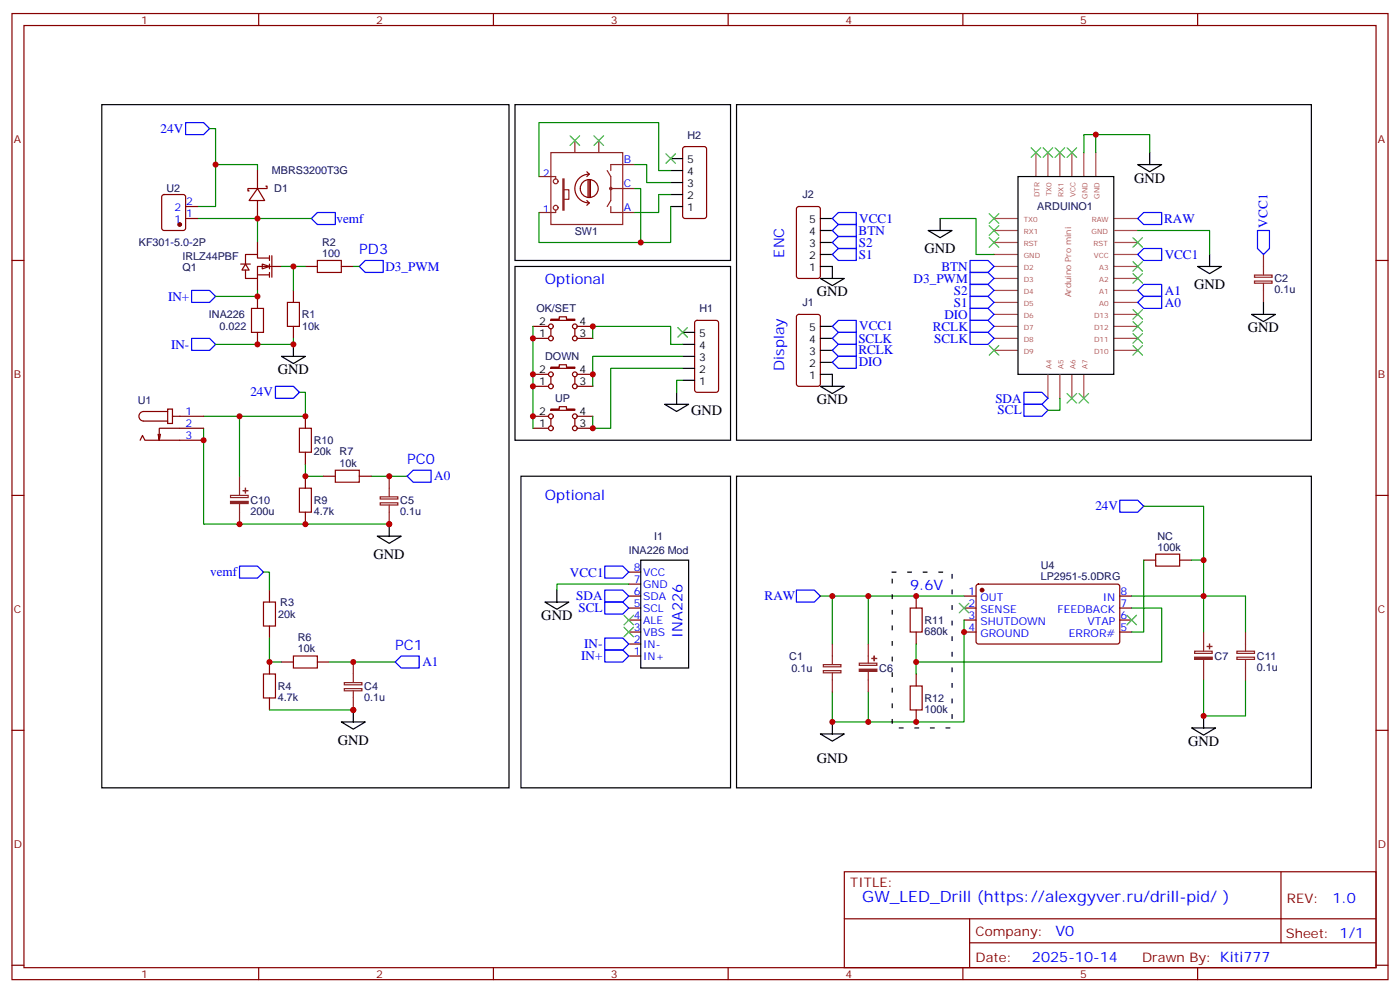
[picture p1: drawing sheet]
<svg xmlns="http://www.w3.org/2000/svg" width="412mm" height="292mm" viewBox="0 0 412 292" stroke-linecap="round" stroke-linejoin="round" font-family="sans-serif">
<g fill="none" stroke="#870000" stroke-width=".35">
<path d="M3.5 4h405.4v284.3h-405.4zM7.1 7.5h398.2v277.3h-398.2zM76.2 4v3.5M145.3 4v3.5M214.5 4v3.5M283.6 4v3.5M352.8 4v3.5M75.8 55.5l2.2 3.5h-4.6zM75.8 50.2v5.3M75.8 59v5.3M78.3 54.8h.4v.7h-5.7v.7h.4M3.5 76.7h3.6"/>
<path d="M90 78.4h3.5M100.5 78.4h3.6M234.8 61l.5-.2h5.6l.7 .4 .1 20-.5 .7-5.9 .1-.6-.5-.1-20zM405.3 76.7h3.6M86.4 85.5v3.5M86.4 96.1v3.5M234.8 92.7l.5-.2h5.6l.7 .5 .1 20-.5 .6-5.9 .1-.6-.5-.1-20zM41.3 129.6l.7-1.4 .7 1.4h17.3M47.3 127.8l-.4 1.8M49.4 120.4h1.4v4.2h-1.4zM49.4 121.1h-7.1a1.41 1.41 0 0 0-1.4 1.4 1.41 1.41 0 0 0 1.4 1.4h7.1M50.8 122.5h9.2"/>
<path d="M60 126h-13.1v3.6l-.3-1.8M90 122.5v3.5M90 133.1v3.5M3.5 145.8h3.6M90 140.2v3.5M90 150.7v3.6M95.2 140.2h3.6M105.8 140.2h3.6M405.3 145.8h3.6M79.4 173.7v3.5M269.9 175.4v3.6M284 175.4h3.5"/>
<path d="M284 179h3.5M287.7 172.1l.5-.2 41.2 .1 .4 .6v16.5l-.7 .4h-41.2l-.4-.7v-16.2zM329.8 175.4h3.6M329.8 179h3.6M336.9 164.9h3.5M347.5 164.9h3.5M79.4 184.3v3.5M79.4 194.8v3.6M82.9 194.8h3.5M93.5 194.8h3.5M269.9 186v3.5M269.9 198.4v3.5"/>
<path d="M284 182.5h3.5M284 186h3.5M329.8 182.5h3.6M329.8 186h3.6M3.5 214.9h3.6M79.4 205.4v3.6M269.9 209v3.5M405.3 214.9h3.6M248.7 256.6h156.6v28.2h-156.6zM377.3 256.6v20.9M248.7 270.4h156.5M285.6 277.5h119.6"/>
<path d="M285.6 270.4v14.1M3.5 284.1h3.6M76.2 284.8v3.5M145.3 284.8v3.5M214.5 284.8v3.5M283.6 284.8v3.5M352.8 284.8v3.5M405.3 284.1h3.6"/>
</g>
<path d="M93.5 76.7h7v3.5h-7zM84.7 89h3.5v7.1h-3.5zM88.2 126h3.5v7.1h-3.5zM98.8 138.4h7v3.5h-7zM88.2 143.7h3.5v7h-3.5zM77.6 177.2h3.5v7.1h-3.5zM268.1 179h3.5v7h-3.5zM340.4 163.1h7.1v3.5h-7.1zM77.6 198.4h3.5v7h-3.5zM86.4 193.1h7.1v3.5h-7.1zM268.1 201.9h3.5v7.1h-3.5z" fill="none" stroke="#a10000" stroke-width=".35"/>
<g fill="none" stroke="#8c2424" stroke-width=".35">
<path d="M67.9 145.8h5.2v.6h-5.2zM70.6 140.2v5.6M70.6 148.3v6M112 146.2h5.2v.7h-5.2zM112 148h5.2v.6h-5.2zM114.7 140.2v6M114.7 148.6v5.7M104.1 194.8v6M253.1 195.2h5.2v.6h-5.2zM255.8 189.5v5.7M255.8 197.7v6M351.9 191.7h5.2v.6h-5.2z"/>
<path d="M354.5 186v5.7M354.5 194.1v6M364.3 193.4h5.2v.7h-5.2zM364.3 191.7h5.2v.6h-5.2zM366.9 186v5.7M366.9 194.1v6M101.4 200.9h5.2v.6h-5.2zM101.4 202.7h5.2v.6h-5.2zM104.1 203.3v5.7"/>
</g>
<g fill="#8c2424" stroke="#8c2424" stroke-width=".35">
<path d="M67.9 147.6h5.2v.6h-5.2z"/>
<path d="M71.6 144.4h1.4z"/>
<path d="M72.3 143.7v1.4z"/>
<path d="M257.5 193.1v1.4z"/>
<path d="M256.8 193.8h1.4z"/>
<path d="M253.1 197h5.2v.6h-5.2z"/>
<path d="M356.3 189.5v1.5z"/>
<path d="M355.6 190.3h1.4z"/>
<path d="M351.9 193.4h5.2v.7h-5.2z"/>
</g>
<g fill="none" stroke="#008700" stroke-width=".35">
<path d="M61.7 37.9h1.8v22.9h-5.3M322.8 39.6v5.3M63.5 48.4h12.3v1.8M319.3 44.9v-5.3h19.4v5.3M58.2 64.3h17.6v7.1M75.8 64.3h15.9M90 78.4h-3.6v7.1M104.1 78.4h1.7M276.9 64.3h10.6v10.6h5.3M335.1 67.8h21.2v7.1M88.2 115.5h1.8v7h-19.4v17.7M60 126v28.3h54.7"/>
<path d="M60 122.5h10.6M90 136.6v3.6h5.2M109.4 140.2h10.5M336.9 149h17.6v26.4h-21.1M77.6 168.4h1.8v5.3M241.7 175.4h42.3M245.2 175.4v14.1M255.8 175.4v14.1M333.4 179h8.8v15.8h-72.3M336.9 164.9v21.1h-3.5M351 164.9h3.5M79.4 187.8v7h3.5"/>
<path d="M97 194.8h19.4M269.9 189.5v8.9M284 182.5v30h-28.2M354.5 186v-10.6h12.4v10.6M79.4 209h24.7M245.2 203.7v8.8h10.6v-8.8M354.5 200.1v10.6h12.4v-10.6"/>
</g>
<g fill="none" stroke="#000" stroke-width=".35">
<path d="M30 30.8h119.9v201.1h-119.9zM217 30.8h169.3v98.8h-169.3zM299.9 52h28.2v58.2h-28.2zM335.1 48.4h7.1l-3.5 2.2zM338.7 44.9v3.5M241.7 78.4h3.5v3.6M241.7 74.9h3.5M241.7 71.4h3.5M241.7 67.8h3.5M241.7 64.3h3.5M273.4 67.8h7.1l-3.6 2.2zM276.9 64.3v3.5"/>
<path d="M352.8 78.4h7l-3.5 2.1zM356.3 74.9v3.5M241.7 82h7l-3.5 2.1zM241.7 99.6h3.5M241.7 96.1h3.5M82.9 104.9h7.1l-3.6 2.1zM86.4 101.4v3.5M241.7 113.7h7l-3.5 2.1zM241.7 110.2h3.5v3.5M241.7 106.6h3.5M241.7 103.1h3.5M111.1 157.8h7.1l-3.5 2.1z"/>
<path d="M114.7 154.3v3.5M217 140.2h169.3v91.7h-169.3zM100.5 212.5h7.1l-3.5 2.1zM104.1 209v3.5M241.7 216h7l-3.5 2.1zM245.2 212.5v3.5M351 214.2h7.1l-3.6 2.2zM354.5 210.7v3.5"/>
</g>
<g fill="none" stroke="#00f" stroke-width=".35">
<path d="M54.7 36.1h5.3l1.7 1.8-1.7 1.7h-5.3zM91.7 64.3l1.8-1.8h5.3v3.6h-5.3zM105.8 78.4l1.8-1.7h5.3v3.5h-5.3zM245.2 64.3l1.7-1.8h5.3v3.6h-5.3zM245.2 67.8l1.7-1.7h5.3v3.5h-5.3zM245.2 71.4l1.7-1.8h5.3v3.5h-5.3zM245.2 74.9l1.7-1.8h5.3v3.6h-5.3zM285.8 76.7h5.2l1.8 1.7-1.8 1.8h-5.2zM335.1 64.3l1.8-1.8h5.3v3.6h-5.3zM335.1 74.9l1.8-1.8h5.3v3.6h-5.3zM245.2 96.1l1.7-1.8h5.3v3.5h-5.3zM245.2 99.6l1.7-1.8h5.3v3.6h-5.3z"/>
<path d="M285.8 80.2h5.2l1.8 1.8-1.8 1.7h-5.2zM285.8 87.2h5.2l1.8 1.8-1.8 1.8h-5.2zM285.8 83.7h5.2l1.8 1.8-1.8 1.7h-5.2zM285.8 90.8h5.2l1.8 1.7-1.8 1.8h-5.2zM285.8 94.3h5.2l1.8 1.8-1.8 1.7h-5.2zM285.8 97.8h5.2l1.8 1.8-1.8 1.8h-5.2zM335.1 89l1.8-1.8h5.3v3.6h-5.3zM335.1 85.5l1.8-1.8h5.3v3.5h-5.3zM81.1 113.7h5.3l1.8 1.8-1.8 1.7h-5.3zM245.2 103.1l1.7-1.7h5.3v3.5h-5.3zM245.2 106.6l1.7-1.7h5.3v3.5h-5.3zM119.9 140.2l1.8-1.8h5.3v3.5h-5.3z"/>
<path d="M329.8 147.2h5.3l1.8 1.8-1.8 1.7h-5.3zM70.6 166.6h5.2l1.8 1.8-1.8 1.7h-5.2zM234.6 173.7h5.3l1.8 1.7-1.8 1.8h-5.3zM118.2 193.1h5.3v3.5h-5.3l-1.8-1.8z"/>
</g>
<circle cx="289.3" cy="173.7" r=".53" fill="#870000" stroke="#870000" stroke-width=".35"/>
<g fill="none" stroke="#3c3" stroke-width=".35">
<path d="M303.7 43.5l2.9 2.8M306.6 43.5l-2.9 2.8M307.3 43.5l2.8 2.8M310.1 43.5l-2.8 2.8M310.8 43.5l2.8 2.8M313.6 43.5l-2.8 2.8M314.3 43.5l2.8 2.8M317.1 43.5l-2.8 2.8M291.4 62.9l2.8 2.8M291.4 66.4l2.8 2.9M291.4 70l2.8 2.8M294.2 62.9l-2.8 2.8"/>
<path d="M294.2 66.4l-2.8 2.9M294.2 70l-2.8 2.8M333.7 77l2.8 2.8M333.7 70l2.8 2.8M336.5 77l-2.8 2.8M336.5 70l-2.8 2.8M333.7 98.2l2.8 2.8M333.7 94.7l2.8 2.8M333.7 91.1l2.8 2.8M333.7 80.5l2.8 2.9M336.5 98.2l-2.8 2.8M336.5 94.7l-2.8 2.8"/>
<path d="M336.5 91.1l-2.8 2.8M336.5 80.5l-2.8 2.9M291.4 101.7l2.8 2.8M294.2 101.7l-2.8 2.8M314.3 115.8l2.8 2.8M317.1 115.8l-2.8 2.8M317.9 115.8l2.8 2.8M320.7 115.8l-2.8 2.8M333.7 101.7l2.8 2.8M336.5 101.7l-2.8 2.8M282.6 177.6l2.8 2.8M285.4 177.6l-2.8 2.8"/>
<path d="M332 181.1l2.8 2.8M334.8 181.1l-2.8 2.8"/>
</g>
<g fill="none" stroke="#a64a4a" stroke-width=".35">
<path d="M305.2 44.9v7M308.7 44.9v7M312.2 44.9v7M315.7 44.9v7M319.3 44.9v7M322.8 44.9v7M292.8 78.4h6.9M292.8 74.9h6.9M292.8 64.3h6.9M292.8 71.4h6.9M292.8 67.8h6.9M328.2 78.4h6.9"/>
<path d="M328.2 74.9h6.9M328.2 64.3h6.9M328.2 71.4h6.9M328.2 67.8h6.9M292.8 89h6.9M292.8 85.5h6.9M292.8 82h6.9M292.8 92.5h6.9M292.8 96.1h6.9M292.8 99.6h6.9M328.2 89h6.9M328.2 85.5h6.9"/>
<path d="M328.2 82h6.9M328.2 92.5h6.9M328.2 96.1h6.9M328.2 99.6h6.9M292.8 103.1h6.9M308.7 110.3v6.9M312.2 110.3v6.9M315.7 110.3v6.9M319.3 110.3v6.9M328.2 103.1h6.9"/>
</g>
<path d="M262.8 168.4h17.7v45.8h-17.7z" fill="none" stroke="#000" stroke-width=".35" stroke-dasharray="1.1 3.5"/>
<g fill="#fff" stroke="#870000" stroke-width=".35">
<path d="M77.3 77.7l2.1 .7-2.1 .7z"/>
<path d="M72.3 77.7l1.1 1.8h-2.1z"/>
</g>
<g fill="none" stroke="#870000" stroke-width=".35">
<path d="M47.9 57.5l.4-.2h5.7l.6 .4 .1 9.4-.5 .7h-5.9l-.6-.4-.1-9.4zM201.3 43.4l.5-.3h5.6l.7 .5v20l-.4 .7h-5.9l-.7-.5v-19.9zM54.7 64.3h3.5M54.7 60.8h3.5M70.9 77.7h2.8M75.8 71.4v3.5M79.4 76h-3.6v-1.1h-3.5v2.8M79.4 75.2v1.5M79.4 77.7v1.4M80.1 75.2v6.4M82.9 78.4h-7.1v3.6h-3.5v-2.5M75.8 80.9h3.6"/>
<path d="M75.8 82v3.5M75.8 87.2v3.6M75.8 97.8v3.6M79.4 80.2v1.4M157 99.6h4.6M157 96.1h4.6M162.3 93.9h2.4v-.7h2.2v.7h2.4v.4h-7zM162.3 96.8v2.1M169.3 96.8v2.1M170 99.6h4.6M170 96.1h4.6M204.8 94.5l.5-.2h5.7l.6 .4 .1 20.1-.5 .6-5.9 .1-.6-.5-.1-20z"/>
<path d="M157 113.7h4.6M157 110.2h4.6M162.3 108.1h2.4v-.7h2.2v.7h2.4v.3h-7zM162.3 110.9v2.1M169.3 110.9v2.1M170 113.7h4.6M170 110.2h4.6M157 126h4.6M157 122.5h4.6M162.3 120.4h2.4v-.7h2.2v.7h2.4v.4h-7zM162.3 123.2v2.1M169.3 123.2v2.1"/>
<path d="M170 126h4.6M170 122.5h4.6M185.2 168.4h3.5M185.2 171.9h3.5M185.2 175.4h3.5M185.2 179h3.5M185.2 182.5h3.5M185.2 186h3.5M185.2 189.5h3.5M185.2 193.1h3.5"/>
<circle cx="162.3" cy="96.1" r=".71"/>
<circle cx="162.3" cy="99.6" r=".71"/>
<circle cx="169.3" cy="96.1" r=".71"/>
<circle cx="169.3" cy="99.6" r=".71"/>
<circle cx="162.3" cy="110.2" r=".71"/>
<circle cx="162.3" cy="113.7" r=".71"/>
<circle cx="169.3" cy="110.2" r=".71"/>
<circle cx="169.3" cy="113.7" r=".71"/>
<circle cx="162.3" cy="122.5" r=".71"/>
<circle cx="162.3" cy="126" r=".71"/>
<circle cx="169.3" cy="122.5" r=".71"/>
<circle cx="169.3" cy="126" r=".71"/>
</g>
<g fill="none" stroke="#008700" stroke-width=".35">
<path d="M187 48.4h3.5v5.3h7.1M187 55.5h1.7v15.9M197.6 50.2h-3.6v-14.1h-35.3v15.9M197.6 57.3h-3.6v5.2h-7M82.9 78.4h3.5M197.6 60.8v10.6h-38.9v-8.9M75.8 85.5v1.7h-12.3M86.4 99.6v1.8h-22.9M157 96.1v29.9M174.6 99.6v-3.5h23v5.3h3.5M201.1 108.4h-21.2v17.6h-5.3v-3.5M201.1 111.9h-1.8v3.6"/>
<path d="M201.1 104.9h-26.5v8.8M312.2 117.2v3.6h-3.5M185.2 171.9h-21.2v1.8"/>
</g>
<g fill="none" stroke="#8c2424" stroke-width=".35">
<path d="M158.7 52h5v.7M162.3 44.9h21.1v21.2h-21.1zM165.8 52.7h.4v9.1h-.4zM166.2 55.8h1.4v2.9h-1.4M169.3 41.4v3.5M176.4 41.4v3.5M178.9 50.2l1 1.8v7l-1 1.8M179.9 55.5h7.1M187 48.4h-7.1v1.8M163.7 61.8v.7h-5M179.9 60.8v1.7h7.1M372.2 74.9v6"/>
<path d="M369.5 81h5.2v.6h-5.2zM369.5 82.7h5.2v.7h-5.2zM372.2 83.4v5.6M242.5 195.6h5.2v.7h-5.2zM242.5 197.4h5.2v.6h-5.2zM245.2 189.5v6M245.2 198v5.7"/>
<circle cx="163.7" cy="53.4" r=".71"/>
<circle cx="179.9" cy="55.5" r=".35"/>
<circle cx="163.7" cy="61.1" r=".71"/>
</g>
<path d="M370.4 67.8h3.5v5.3l-1.7 1.8-1.8-1.8zM56.4 85.5h5.3l1.8 1.7-1.8 1.8h-5.3zM56.4 99.6h5.3l1.8 1.8-1.8 1.7h-5.3zM301.6 115.5h5.3l1.8 1.7-1.8 1.8h-5.3zM301.6 119h5.3l1.8 1.8-1.8 1.7h-5.3zM178.2 166.6h5.2l1.8 1.8-1.8 1.7h-5.2zM178.2 173.7h5.2l1.8 1.7-1.8 1.8h-5.2zM178.2 177.2h5.2l1.8 1.8-1.8 1.7h-5.2zM178.2 187.8h5.2l1.8 1.7-1.8 1.8h-5.2zM178.2 191.3h5.2l1.8 1.8-1.8 1.7h-5.2z" fill="none" stroke="#00f" stroke-width=".35"/>
<g fill="none" stroke="#000" stroke-width=".35">
<path d="M197.6 57.3h3.5M197.6 53.7h3.5M197.6 50.2h3.5M197.6 46.7h3.5M151.7 78.4h63.5v51.2h-63.5zM197.6 60.8h3.5M201.1 97.8h3.5M368.7 92.5h7l-3.5 2.2zM372.2 89v3.5M195.8 119h7l-3.5 2.1zM199.3 115.5v3.5M201.1 111.9h3.5"/>
<path d="M201.1 108.4h3.5M201.1 104.9h3.5M201.1 101.4h3.5M153.5 140.2h61.7v91.7h-61.7zM160.5 177.2h7.1l-3.6 2.1zM164 173.7v3.5M188.7 164.9h14.1v31.7h-14.1z"/>
</g>
<circle cx="52.9" cy="66.1" r=".53" fill="#870000" stroke="#870000" stroke-width=".35"/>
<path d="M167.9 40l2.8 2.8M170.7 40l-2.8 2.8M175 40l2.8 2.8M177.8 40l-2.8 2.8M196.1 45.3l2.9 2.8M199 45.3l-2.9 2.8M199.7 96.4l2.8 2.8M202.5 96.4l-2.8 2.8M183.8 181.1l2.8 2.8M183.8 184.6l2.8 2.8M186.6 181.1l-2.8 2.8M186.6 184.6l-2.8 2.8" fill="none" stroke="#3c3" stroke-width=".35"/>
<path d="M74.1 90.8h3.5v7h-3.5z" fill="none" stroke="#a10000" stroke-width=".35"/>
<path d="M170.9 55.4a2.65 2.65 0 0 1 3.9-2.3 2.65 2.65 0 0 1 .4 4.5 2.65 2.65 0 0 1-4.2-1.5l-.1-.6M172.9 50.6l.7 .7M172.9 59l.7 .7M173.2 53v5M173.6 51.3a4.2 4.2 0 0 0-4.3 4.2 4.2 4.2 0 0 0 4.3 4.2M173.6 51.3l-.7 .7M173.6 53v5M173.6 59.7l-.7 .7M173.9 53v5" fill="none" stroke="#850000" stroke-width=".35"/>
<g fill="#c00">
<circle cx="79.4" cy="194.8" r=".88"/>
<circle cx="104.1" cy="209" r=".88"/>
<circle cx="114.7" cy="154.3" r=".88"/>
<circle cx="70.6" cy="122.5" r=".88"/>
<circle cx="70.6" cy="154.3" r=".88"/>
<circle cx="354.5" cy="175.4" r=".88"/>
<circle cx="354.5" cy="164.9" r=".88"/>
<circle cx="63.5" cy="48.4" r=".88"/>
<circle cx="90" cy="122.5" r=".88"/>
<circle cx="245.2" cy="175.4" r=".88"/>
<circle cx="114.7" cy="140.2" r=".88"/>
<circle cx="90" cy="140.2" r=".88"/>
<circle cx="90" cy="154.3" r=".88"/>
<circle cx="354.5" cy="210.7" r=".88"/>
<circle cx="104.1" cy="194.8" r=".88"/>
<circle cx="75.8" cy="64.3" r=".88"/>
<circle cx="322.8" cy="39.6" r=".88"/>
<circle cx="269.9" cy="175.4" r=".88"/>
<circle cx="269.9" cy="212.5" r=".88"/>
<circle cx="269.9" cy="194.8" r=".88"/>
<circle cx="284" cy="186" r=".88"/>
<circle cx="245.2" cy="212.5" r=".88"/>
<circle cx="255.8" cy="175.4" r=".88"/>
<circle cx="255.8" cy="212.5" r=".88"/>
<circle cx="60" cy="129.6" r=".88"/>
<circle cx="86.4" cy="78.4" r=".88"/>
<circle cx="86.4" cy="101.4" r=".88"/>
<circle cx="75.8" cy="87.2" r=".88"/>
<circle cx="75.8" cy="101.4" r=".88"/>
<circle cx="157" cy="113.7" r=".88"/>
<circle cx="157" cy="99.6" r=".88"/>
<circle cx="174.6" cy="96.1" r=".88"/>
<circle cx="157" cy="110.2" r=".88"/>
<circle cx="174.6" cy="110.2" r=".88"/>
<circle cx="157" cy="122.5" r=".88"/>
<circle cx="174.6" cy="126" r=".88"/>
<circle cx="188.7" cy="71.4" r=".88"/>
</g>
<path d="M151.7 30.8h63.5v45.9h-63.5z" fill="none" stroke="#000" stroke-width=".35"/>
<text font-size="4.6" fill="#00f" x="254" y="265.4">GW_LED_Drill (https://alexgyver.ru/drill-pid/ )</text>
<g font-size="4.2">
<text x="334.1" y="53.7">GND</text>
<text x="272.3" y="74.5">GND</text>
<text x="240.6" y="87.2">GND</text>
<text x="351.7" y="85.1">GND</text>
<text x="367.6" y="97.8">GND</text>
<text x="81.8" y="110.2">GND</text>
<text x="240.6" y="119">GND</text>
<text x="203.6" y="122.1">GND</text>
<text x="110" y="164.5">GND</text>
<text x="159.5" y="182.5">GND</text>
<text x="99.5" y="219.2">GND</text>
<text x="350" y="219.5">GND</text>
<text x="240.6" y="224.4">GND</text>
</g>
<g font-size="4.2" fill="#00f">
<text x="105.8" y="74.9">PD3</text>
<text x="230.9" y="75.8" transform="rotate(-90 230.9 75.8)">ENC</text>
<text x="160.5" y="83.7">Optional</text>
<text x="230.9" y="109.1" transform="rotate(-90 230.9 109.1)">Display</text>
<text x="119.9" y="136.6">PC0</text>
<text x="160.5" y="147.2">Optional</text>
<text x="268.1" y="173.7">9.6V</text>
<text x="116.4" y="191.3">PC1</text>
<text x="201.1" y="187.8" transform="rotate(-90 201.1 187.8)">INA226</text>
<text x="392.5" y="265.8">1.0</text>
<text x="310.9" y="275.4">V0</text>
<text x="304" y="283.2">2025-10-14</text>
</g>
<g font-size="3.9" fill="#00f">
<text x="47.3" y="39.1">24V</text>
<text x="99.1" y="65.7">vemf</text>
<text x="253.1" y="65.5">VCC1</text>
<text x="342.9" y="65.6">RAW</text>
<text x="252.9" y="69.2">BTN</text>
<text x="373.4" y="67" transform="rotate(-90 373.4 67)">VCC1</text>
<text x="252.9" y="72.7">S2</text>
<text x="252.9" y="76.3">S1</text>
<text x="343.1" y="76.1">VCC1</text>
<text x="113.5" y="79.8">D3_PWM</text>
<text x="269.1" y="83.2">D3_PWM</text>
<text x="277.3" y="79.7">BTN</text>
<text x="49.5" y="88.5">IN+</text>
<text x="281" y="86.7">S2</text>
<text x="343.1" y="86.7">A1</text>
<text x="278.2" y="93.8">DIO</text>
<text x="281" y="90.3">S1</text>
<text x="343.1" y="90.2">A0</text>
<text x="252.8" y="100.8">SCLK</text>
<text x="253.1" y="97.3">VCC1</text>
<text x="274.8" y="97.3">RCLK</text>
<text x="275.2" y="100.8">SCLK</text>
<text x="50.4" y="102.6">IN-</text>
<text x="252.8" y="104.3">RCLK</text>
<text x="252.9" y="107.9">DIO</text>
<text x="73.8" y="116.7">24V</text>
<text x="293.2" y="118.5">SDA</text>
<text x="293.9" y="122">SCL</text>
<text x="127.9" y="141.4">A0</text>
<text x="322.7" y="150.2">24V</text>
<text x="61.9" y="169.6">vemf</text>
<text x="167.9" y="169.7">VCC1</text>
<text x="169.7" y="176.7">SDA</text>
<text x="225.2" y="176.6">RAW</text>
<text x="170.4" y="180.2">SCL</text>
<text x="172.1" y="190.8">IN-</text>
<text x="124.4" y="196.1">A1</text>
<text x="171.2" y="194.3">IN+</text>
</g>
<g font-size="3.9" fill="#800">
<text x="250.5" y="261.2">TITLE:</text>
<text x="379.1" y="265.8">REV:</text>
<text x="287.4" y="275.4">Company:</text>
<text x="378.7" y="276">Sheet: 1/1</text>
<text x="287.4" y="283">Date:</text>
<text x="336.4" y="283.1">Drawn By: Kiti777</text>
</g>
<g font-size="3.2" fill="#800">
<text x="41.6" y="7">1</text>
<text x="110.8" y="7">2</text>
<text x="179.9" y="7">3</text>
<text x="249.1" y="7">4</text>
<text x="318.2" y="7">5</text>
<text x="4.1" y="42.1">A</text>
<text x="405.9" y="42.1">A</text>
<text x="4.1" y="111.2">B</text>
<text x="405.9" y="111.2">B</text>
<text x="4.1" y="180.4">C</text>
<text x="405.9" y="180.4">C</text>
<text x="4.1" y="249.5">D</text>
<text x="405.9" y="249.5">D</text>
<text x="41.6" y="287.8">1</text>
<text x="110.8" y="287.8">2</text>
<text x="179.9" y="287.8">3</text>
<text x="249.1" y="287.8">4</text>
<text x="318.2" y="287.8">5</text>
</g>
<g font-size="3.2" fill="#000080">
<text x="202.5" y="40.8">H2</text>
<text x="80.1" y="51.3">MBRS3200T3G</text>
<text x="49.1" y="56.6">U2</text>
<text x="80.8" y="56.6">D1</text>
<text x="236.4" y="58.3">J2</text>
<text x="305.6" y="61.9">ARDUINO1</text>
<text x="169.3" y="69.2">SW1</text>
<text x="40.9" y="72.5">KF301-5.0-2P</text>
<text x="53.7" y="76.6">IRLZ44PBF</text>
<text x="94.9" y="75.6">100</text>
<text x="94.9" y="72.4">R2</text>
<text x="53.7" y="79.7">Q1</text>
<text x="375.4" y="83.1">C2</text>
<text x="375.4" y="86.3">0.1u</text>
<text x="61.5" y="93.7">INA226</text>
<text x="88.9" y="93.7">R1</text>
<text x="158" y="91.9">OK/SET</text>
<text x="206" y="91.9">H1</text>
<text x="236.4" y="90.1">J1</text>
<text x="64.7" y="97.2">0.022</text>
<text x="89" y="97.2">10k</text>
<text x="160.6" y="106">DOWN</text>
<text x="40.6" y="119">U1</text>
<text x="163.5" y="118.4">UP</text>
<text x="92.4" y="130.7">R10</text>
<text x="92.4" y="133.9">20k</text>
<text x="100" y="137.3">10k</text>
<text x="100" y="134">R7</text>
<text x="73.8" y="148.3">C10</text>
<text x="92.4" y="148.3">R9</text>
<text x="117.9" y="148.4">C5</text>
<text x="73.8" y="151.4">200u</text>
<text x="92.4" y="151.5">4.7k</text>
<text x="117.9" y="151.5">0.1u</text>
<text x="192.7" y="158.9">I1</text>
<text x="340.9" y="158.9">NC</text>
<text x="185.2" y="163.1">INA226 Mod</text>
<text x="306.6" y="167.5">U4</text>
<text x="340.9" y="162">100k</text>
<text x="306.6" y="170.7">LP2951-5.0DRG</text>
<text x="82.6" y="178.3">R3</text>
<text x="82" y="181.9">20k</text>
<text x="272.3" y="183.6">R11</text>
<text x="87.7" y="188.7">R6</text>
<text x="272.3" y="186.9">680k</text>
<text x="87.7" y="192">10k</text>
<text x="232.5" y="194.3">C1</text>
<text x="233.2" y="197.8">0.1u</text>
<text x="259" y="197.7">C6</text>
<text x="357.8" y="194.2">C7</text>
<text x="370.2" y="197.4">0.1u</text>
<text x="370.2" y="194.2">C11</text>
<text x="81.8" y="203">R4</text>
<text x="107.3" y="203">C4</text>
<text x="81.8" y="206.2">4.7k</text>
<text x="107.3" y="206.2">0.1u</text>
<text x="272.3" y="209.8">100k</text>
<text x="272.3" y="206.6">R12</text>
</g>
<g font-size="3.2" fill="#00f">
<text x="159.9" y="52">2</text>
<text x="183.8" y="48.1">B</text>
<text x="183.8" y="55.1">C</text>
<text x="51.4" y="65.7">1</text>
<text x="51.4" y="62.2">2</text>
<text x="54.9" y="64">1</text>
<text x="54.9" y="60.4">2</text>
<text x="159.9" y="62.5">1</text>
<text x="183.8" y="62.2">A</text>
<text x="54.7" y="122.2">1</text>
<text x="54.7" y="125.7">2</text>
<text x="54.7" y="129.2">3</text>
<text x="186.7" y="168">8</text>
<text x="186.7" y="171.6">7</text>
<text x="189.4" y="169.4">VCC</text>
<text x="189.4" y="173">GND</text>
<text x="186.7" y="175.1">6</text>
<text x="186.7" y="178.6">5</text>
<text x="189.4" y="176.5">SDA</text>
<text x="285.3" y="178.6">2</text>
<text x="285.3" y="175.1">1</text>
<text x="288.8" y="176.8">OUT</text>
<text x="324.8" y="176.8">IN</text>
<text x="330" y="175.1">8</text>
<text x="330" y="178.6">7</text>
<text x="186.7" y="182.1">4</text>
<text x="186.7" y="185.7">3</text>
<text x="189.4" y="180">SCL</text>
<text x="189.4" y="183.6">ALE</text>
<text x="285.3" y="185.7">4</text>
<text x="285.3" y="182.1">3</text>
<text x="288.8" y="183.9">SHUTDOWN</text>
<text x="288.8" y="180.4">SENSE</text>
<text x="311.5" y="180.4">FEEDBACK</text>
<text x="320.3" y="183.9">VTAP</text>
<text x="330" y="182.1">6</text>
<text x="330" y="185.7">5</text>
<text x="186.7" y="189.2">2</text>
<text x="189.4" y="187.1">VBS</text>
<text x="189.4" y="190.6">IN-</text>
<text x="288.8" y="187.4">GROUND</text>
<text x="314.8" y="187.4">ERROR#</text>
<text x="186.7" y="192.7">1</text>
<text x="189.4" y="194.1">IN+</text>
</g>
<g font-size="3.2">
<text x="202.4" y="51.6">4</text>
<text x="202.4" y="48.1">5</text>
<text x="202.4" y="58.7">2</text>
<text x="202.4" y="55.1">3</text>
<text x="202.4" y="62.2">1</text>
<text x="238.3" y="65.7">5</text>
<text x="238.3" y="69.3">4</text>
<text x="238.3" y="76.3">2</text>
<text x="238.3" y="72.8">3</text>
<text x="238.3" y="79.8">1</text>
<text x="158.9" y="95.7">2</text>
<text x="170.7" y="95.7">4</text>
<text x="158.9" y="99.2">1</text>
<text x="170.7" y="99.2">3</text>
<text x="205.9" y="99.2">5</text>
<text x="238.3" y="101">4</text>
<text x="238.3" y="97.5">5</text>
<text x="205.9" y="106.3">3</text>
<text x="205.9" y="102.8">4</text>
<text x="238.3" y="104.5">3</text>
<text x="158.9" y="113.3">1</text>
<text x="158.9" y="109.8">2</text>
<text x="170.7" y="113.3">3</text>
<text x="170.7" y="109.8">4</text>
<text x="205.9" y="113.3">1</text>
<text x="205.9" y="109.8">2</text>
<text x="238.3" y="111.6">1</text>
<text x="238.3" y="108.1">2</text>
<text x="158.9" y="125.7">1</text>
<text x="158.9" y="122.2">2</text>
<text x="170.7" y="125.7">3</text>
<text x="170.7" y="122.2">4</text>
</g>
<text font-size="2.5" fill="#a54b4b" x="315.6" y="87.5" transform="rotate(-90 315.6 87.5)">Arduino Pro mini</text>
<g font-size="2.1" fill="#a54b4b">
<text x="306.2" y="58.1" transform="rotate(-90 306.2 58.1)">DTR</text>
<text x="309.7" y="57.8" transform="rotate(-90 309.7 57.8)">TX0</text>
<text x="313.2" y="57.9" transform="rotate(-90 313.2 57.9)">RX1</text>
<text x="316.8" y="58.1" transform="rotate(-90 316.8 58.1)">VCC</text>
<text x="320.3" y="58.5" transform="rotate(-90 320.3 58.5)">GND</text>
<text x="323.8" y="58.5" transform="rotate(-90 323.8 58.5)">GND</text>
<text x="301.6" y="65.4">TX0</text>
<text x="321.6" y="65.4">RAW</text>
<text x="301.6" y="68.9">RX1</text>
<text x="321.5" y="68.9">GND</text>
<text x="301.6" y="75.9">GND</text>
<text x="301.6" y="72.4">RST</text>
<text x="322.2" y="72.4">RST</text>
<text x="322.2" y="75.9">VCC</text>
<text x="301.6" y="79.5">D2</text>
<text x="301.6" y="83">D3</text>
<text x="323.8" y="83">A2</text>
<text x="323.8" y="79.5">A3</text>
<text x="301.6" y="86.5">D4</text>
<text x="323.8" y="86.5">A1</text>
<text x="301.6" y="90">D5</text>
<text x="301.6" y="93.6">D6</text>
<text x="322.3" y="93.6">D13</text>
<text x="323.8" y="90">A0</text>
<text x="301.6" y="97.1">D7</text>
<text x="301.6" y="100.6">D8</text>
<text x="322.3" y="100.6">D11</text>
<text x="322.3" y="97.1">D12</text>
<text x="301.6" y="104.2">D9</text>
<text x="322.3" y="104.2">D10</text>
<text x="309.7" y="108.7" transform="rotate(-90 309.7 108.7)">A4</text>
<text x="313.2" y="108.7" transform="rotate(-90 313.2 108.7)">A5</text>
<text x="316.8" y="108.7" transform="rotate(-90 316.8 108.7)">A6</text>
<text x="320.3" y="108.7" transform="rotate(-90 320.3 108.7)">A7</text>
</g>
</svg>
